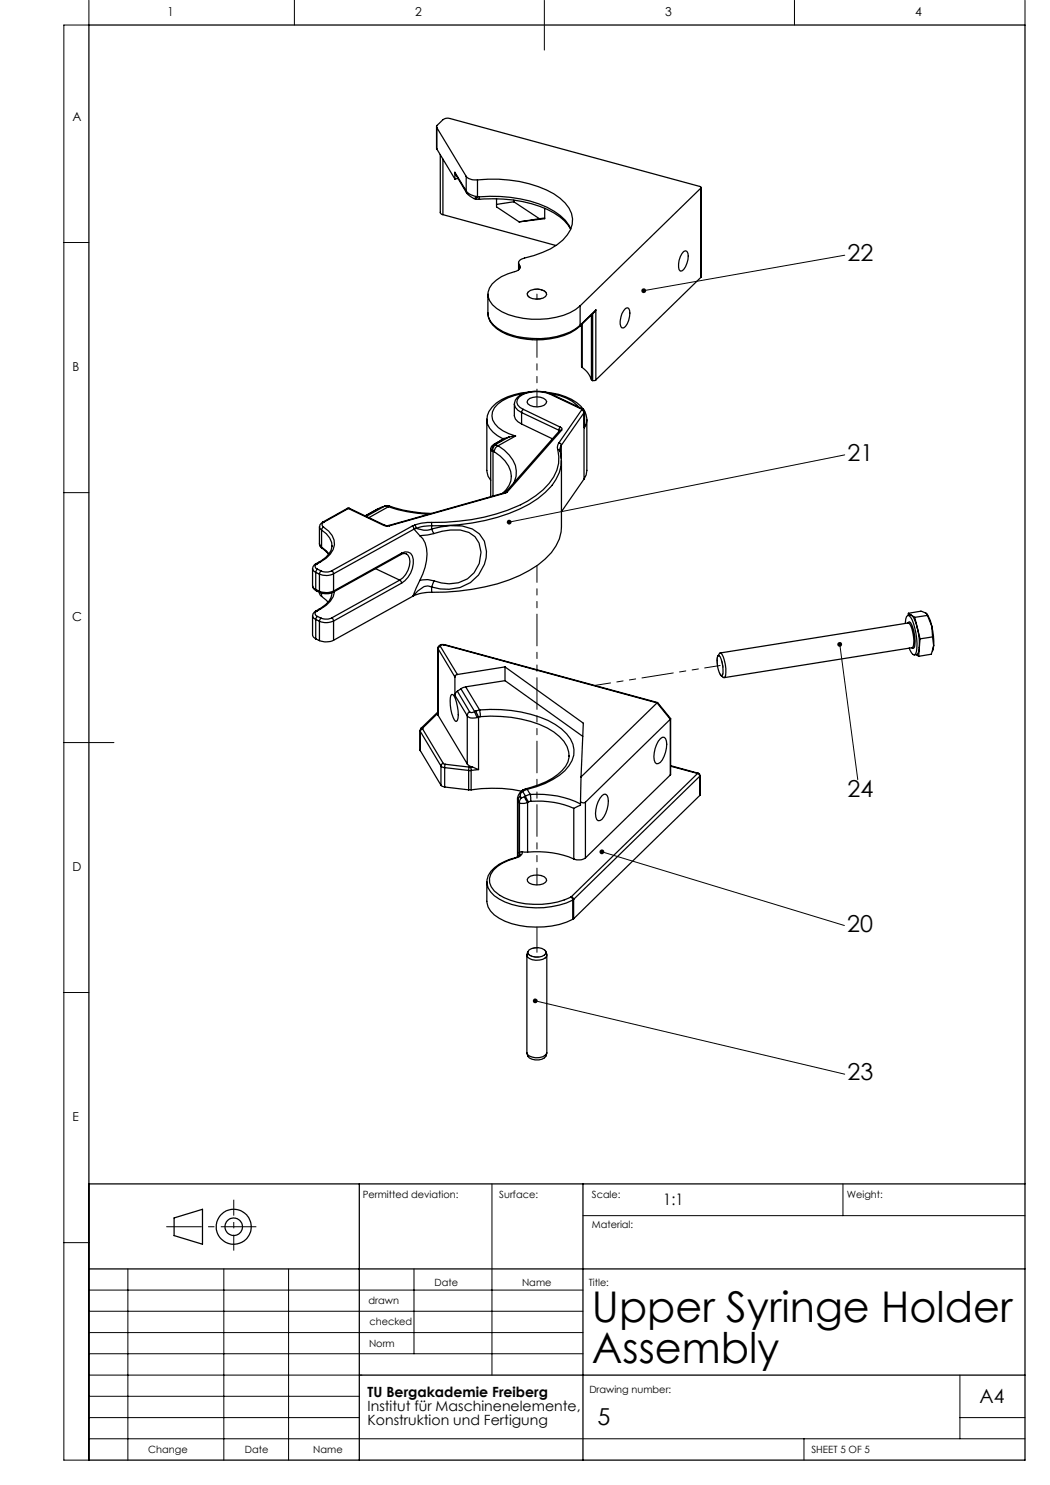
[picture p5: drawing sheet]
<svg xmlns="http://www.w3.org/2000/svg" width="210mm" height="297mm" viewBox="0 0 210 297" stroke-linecap="round" stroke-linejoin="round" font-family="sans-serif">
<g fill="none" stroke="#000" stroke-width=".25">
<path d="M17.8 5h187.2v287h-187.2zM87.3 25.3v4.5M87.3 25.5l.1-.4 1.2-1.2a1.65 1.65 0 0 1 1.4-.2l49.9 13.6 .3 .1v.2M87.3 25.5l5.9 9.8M87.3 25.5v4.3M87.3 29.8l3.7 6M88.1 30.9v11.6l.2 .3 .3 .1M88.6 31.8v11.1M91 34.5l2.3 4.1M91 34.5l2.2 3.7M91 34.5v1.3M91.6 35.7l-.6 .1"/>
<path d="M93.2 35.3a2.63 2.63 0 0 0 2.3 .7M93.2 38.2l1 .7 1.1 .4M93.2 38.2l.1 .4M93.2 35.3v2.9M93.3 38.6l.7 .6 .8 .5M94.8 39.7l.4 .1M95.3 39.3l-.5 .4M95.3 39.3h.2M95.5 39.3l-.2 .4-.2 .1 .8 .1M95.5 36a25.7 25.7 0 0 1 15.3 2.8 7.2 7.2 0 0 1 3.7 5 5.9 5.9 0 0 1-3.1 5.1 24 24 0 0 1-7.1 2.9l-.5 .5v.6M95.5 39.3l.4 .1M95.5 36v3.3"/>
<path d="M95.9 39.4l-.1 .5a26.9 26.9 0 0 1 15 2.7 8.1 8.1 0 0 1 3.3 3.1M95.9 39.4a25.8 25.8 0 0 1 14.9 2.9 7.6 7.6 0 0 1 3.4 3.5M99.3 39.8v1.6l4.5 3M140.2 37.6l-24.2 23.6M140.2 37.6v17.9M140.2 37.5v18M88.6 42.9l22.6 6.2M97.6 58.8v3.9a3.9 3.9 0 0 0 2 3 16.3 16.3 0 0 0 13.1 1.2l1.4-.5 1.9-1.4M102.8 40.4l-3.5 .5M102.8 40.4l5.1 3.3M102.8 40v.4M103.7 52.6v1.4"/>
<path d="M103.8 52.9l.1 .2M103.8 52.9v1M103.9 53.1a.94 .94 0 0 1-1 1.2 7.8 7.8 0 0 0-5 3.3 2.8 2.8 0 0 0 .6 3.4 11.8 11.8 0 0 0 7.8 2.8 15.4 15.4 0 0 0 8.8-1.9l.9-.7M103.9 53.1v.6M105.7 58.4a2.8 2.8 0 0 1 3.5 .1l.1 .4a1.94 1.94 0 0 1-2.1 .9 1.45 1.45 0 0 1-1.8-1.1zM107.9 43.7l-4.1 .7M108.9 41.7v2l-5.1 .7M108.9 43.6l-1 .1M136.7 50.3l.4-.1a1.32 1.32 0 0 1 .5 1.8 3.4 3.4 0 0 1-1.2 2.2h-.3a2.59 2.59 0 0 1 0-2.9zM140.2 55.5l-21 20.5M97.6 62.5a4.2 4.2 0 0 0 2.6 3.8 16 16 0 0 0 14.9-.3l.8-.7M104.8 78.7a9.4 9.4 0 0 0-5.9 2.9 2.82 2.82 0 0 0 .8 3.9l.9 .7 2.5 1"/>
<path d="M105.8 78.4a13.2 13.2 0 0 0-6.5 2.2 4.1 4.1 0 0 0-1.9 3.2M109 78.4a11.7 11.7 0 0 1 7.2 2.8l.5 .7M110.1 78.9a6.5 6.5 0 0 0-6.3 .5 1.27 1.27 0 0 0 .2 2.1l.7 .4M110.1 78.9l6.3 3M110.2 78.7a9.2 9.2 0 0 1 5.6 2.8M110.3 78.8a6.9 6.9 0 0 0-6.8 .7l-.4 .5-.2 .8M110.3 78.8l-.2 .1M110.3 78.8l6.3 3M116 65l-.1 .3M116 61.2v3.8M116.3 64.9v8.5l.1 .1M116.4 73.5a5 5 0 0 1 1.9 2.4"/>
<path d="M116.4 64.8v8.7M118.3 75.9l.2 .2M118.3 63v12.9M118.5 62.8v13.3M119.2 62l-3.3 3.3M119.2 76l-.7 .1M119.2 62v14M119.2 62l-3.2 3M125.1 61.7l.3-.1a1.34 1.34 0 0 1 .5 1.7 3.2 3.2 0 0 1-1.2 2.3h-.3a3.3 3.3 0 0 1 .7-3.9zM97.4 83.8v10.3l.2 1.1 .5 .9M97.4 84a4.1 4.1 0 0 0 2.1 3.1l1.1 .7M98.1 89.9l.4 .3"/>
<path d="M98.1 89.9v9.4M98.5 90.2h.1M98.6 90.2l.2 .1M98.6 90.2v9M98.8 90.3a6 6 0 0 1 3.5 5 4.5 4.5 0 0 1-1.8 3.4M98.9 88.8l-.2 .1a1.02 1.02 0 0 0-.6 1M98.9 89a1.05 1.05 0 0 0-.4 1.2M98.9 88.8h.1l-.2 .1 .1 .1M98.9 89h.2M99.1 89a1.03 1.03 0 0 0-.5 1.2M99.1 89l.5 .1M99.6 89.1a1.34 1.34 0 0 0-.8 1.2"/>
<path d="M99.6 89.1a6.3 6.3 0 0 1 3.6 6.1l-.4 1.4M100.3 88l-1.4 .8M100.4 87.9l-.2 .2 .1-.1M100.6 87.8l-.3 .4M100.8 87.7l-.5 .3M100.8 87.7l-.2 .1M100.9 98.6h.1M100.9 98.6l-23.1 6.5M101 98.6l-23.1 6.6M101.1 98.5l-.2 .1M101.1 98.5h.1M101.5 98.4l-.5 .2"/>
<path d="M101.5 98.4l-.4 .1M101.8 87.4l-1 .3M101.8 87.4l-2.9 1.6M103.1 87.2l-1.3 .2M103.1 87.2l-3.5 1.9M104.3 82.5a2.05 2.05 0 0 1-1.4-1.7v2.3a1.96 1.96 0 0 0 1.4 1.7M104.3 84.8l6.2 3M104.3 82.5l7.5 3.5M104.3 82.5v2.3M104.7 81.9l-.4 .6M104.7 81.9l7.4 3.5M105.6 80a2.86 2.86 0 0 1 3.5 0l.2 .3a1.63 1.63 0 0 1-1.8 1.1 1.96 1.96 0 0 1-2.1-1z"/>
<path d="M111.5 89.9a8 8 0 0 1-2.9 8.1 25.4 25.4 0 0 1-11.8 5.4 48 48 0 0 1-10.5 1.1M111.5 89.9l.4 .1 .1 .3M111.8 86l.1 .2M111.8 86v.4M111.8 88.5a1.56 1.56 0 0 0-.3 1.4M111.8 88.5a.48 .48 0 0 1 .5 .6M112 90.3a8 8 0 0 1-3 8.2 26.3 26.3 0 0 1-12 5.6 44.1 44.1 0 0 1-10.7 1.1M112.1 85.4a.37 .37 0 0 1 .2 .6M112.1 85.4l-.3 .6M112.3 89.1l-.3 .7v.5M112.3 89.1v2.6M112.3 92.1v13.3a8.4 8.4 0 0 1-3.3 6.4 25.8 25.8 0 0 1-12 5.6 46.6 46.6 0 0 1-10.7 1.1"/>
<path d="M112.3 86l-.4 .1-10.8 12.4M112.3 86l-10.8 12.4M116.3 82l.4 .2 .1 .3M116.3 82l-4.5 6.5M116.4 81.9l-.1 .1M116.4 81.9l.4 .2 .1 .3M116.6 81.8l.3 .5M116.6 81.8l-.2 .1M116.8 82.5l-4.5 6.6M116.8 82.5v13.3M116.8 95.8l-4.5 6.5M116.9 82.4l-.1 .1"/>
<path d="M116.9 85.5l.4-.8 .1-.7v10.1l-.2 .9-.4 .8M116.9 82.3l.3 .6 .2 1M116.9 85.3v.2M116.9 82.3v.1M116.9 82.3v3.2M62.5 117.2l.1 .4 .7 .6M62.5 113.7l.2 .5 .4 .3M62.5 117.2l.2 .4 .4 .3M62.5 113.7v3.5M63.1 117.9l.2 .3M63.1 114.5l.8 .3M63.1 117.9l.8 .3"/>
<path d="M63.1 114.5v3.4M63.2 112.7a1.16 1.16 0 0 0-.7 1M63.2 112.7l.2 .1M63.3 118.2l.7 .3M63.4 112.8a.54 .54 0 0 0-.4 .5 .54 .54 0 0 0 .5 .5M63.5 113.8l-.4 .7M63.5 113.8l.7 .4M63.9 112.4h.2M63.9 112.4l-.7 .3M63.9 118.5l.1 .5 .3 .3M63.9 118.2l.1 .3M63.9 105.4l.4 .6"/>
<path d="M63.9 108.8l.4 .6M63.9 105.4v3.4M63.9 114.8v3.4M63.9 108.8a.88 .88 0 0 0 .6 .9M63.9 105.3v.1M64.1 112.4l-.7 .4M64.2 114.2l-.3 .6M64.3 106a3.8 3.8 0 0 1 2.1 3.3 4.3 4.3 0 0 1-2.5 3.1M64.3 119.3l1.4 1.2M64.3 109.4l1 .8 .5 .6M64.3 109.4l.2 .3M64.3 106v3.4"/>
<path d="M64.3 118.6v.7M64.5 109.7l1.2 1.2M64.6 104.4l-.6 .5-.1 .4M64.6 104.4h.2M64.7 105.4a3.7 3.7 0 0 1 1.9 4.5l-.5 .9-.9 .9-1.1 .7M64.7 105.4l-.4 .6M64.8 104.4a.54 .54 0 0 0-.4 .5 .54 .54 0 0 0 .3 .5M66.4 114.2a2.56 2.56 0 0 1-2.2 0M66.4 114.2l.3 .6M66.4 118.7a4.2 4.2 0 0 1-2.5 3.1M66.6 118.5a3.1 3.1 0 0 1-2.6 0M66.7 114.8a3.3 3.3 0 0 1-2.8 0"/>
<path d="M66.7 118.2a3.5 3.5 0 0 1-2.8 0M66.7 118.2l-.1 .3M66.7 114.8v3.4M66.9 118.3a3.7 3.7 0 0 1-1.7 2.8l-1.1 .7M69.4 101.7h.3M69.4 101.7l-4.8 2.7M69.7 101.7l-4.9 2.7M69.7 101.7l7.1 3.4M69.9 101.7h-.5M69.9 101.7h-.2M69.9 101.7l7.1 3.4M75.1 113.7l4.8 2.3"/>
<path d="M75.7 101.7l-.1 .1M75.7 101.7l-2.7 1.5M76.8 105.1l.5 .1h.6M76.9 101.2l-1.2 .5M76.9 101.2l-3.7 2.1M77 105.1h.8M77 105.1h-.2M77 101.2h-.1M77.2 101.1l.4 .1M77.2 101.1l-.2 .1M77.2 101.1h.1M77.2 101.1l.6 .1"/>
<path d="M77.6 101.2l.1 .1M77.7 101.3a28.3 28.3 0 0 0 8.1 1.5M77.7 101.3l-3.9 2.2M77.8 101.2a27.8 27.8 0 0 0 8.5 1.5M77.8 105.1l.1 .1M77.8 101.2h-.2M79.9 116l.3 .3 .1 .3M79.9 116l-13.5 7.6M80.2 110.9l-13.6 7.6M80.3 110.6a1.48 1.48 0 0 1 1.6-.1 1.48 1.48 0 0 1 .8 1.4 5.1 5.1 0 0 1-2.4 4.7M80.3 110.6l-.1 .3M80.3 116.6l-13.6 7.6"/>
<path d="M80.3 110.6l-13.6 7.6M81.2 110.8l-.3-.1-.7 .2M81.3 110.8a2.08 2.08 0 0 1 .6 2.4 4.3 4.3 0 0 1-2 2.8M82.5 105.2l.3 .6M82.5 105.2l-16.1 9M82.6 119.2l-15.9 8.9M82.7 119.2h-.1M82.8 105.8l-16.1 9M82.8 105.8v.1M82.8 105.9l1.2 1.2M82.9 105l.3 .7M82.9 105l-.4 .2"/>
<path d="M83.2 105.7l.3 .1a3.6 3.6 0 0 0 2.8 0M83.2 105.7l-.4 .2M84 107.1a4.9 4.9 0 0 1 1.3 5l-.3 1.3-1 2.7M84 116.1l-1.4 3.1M84 116.1l1.5-.2 1.3 .3M86.3 104.5a8.8 8.8 0 0 0-3.4 .5M86.3 105.8l.5 .9M86.3 105.2a8.3 8.3 0 0 0-3.1 .5M86.3 104.5v.7M86.3 105.8a12.7 12.7 0 0 1 8.2 0 5.1 5.1 0 0 1 2.7 5.8 7.7 7.7 0 0 1-9.1 6.2l-1.8-.4M86.3 117.4a1.72 1.72 0 0 0-1.6 0l-1.2 .8-.8 1M86.3 118.5a7.9 7.9 0 0 0-3.6 .7"/>
<path d="M86.3 105.2v.6M86.3 117.4v1.1M86.8 106.7l-2.8 .4M86.8 106.7a10.4 10.4 0 0 1 7-.2 4.8 4.8 0 0 1 2 6.2 6.2 6.2 0 0 1-7.5 3.9l-1.5-.4M86.8 116.2l-.5 1.2M62.5 123.2v3.8l.2 .4 .4 .4M62.5 123.2l.2 .4 .4 .3M63.1 123.9v3.9M63.1 123.9l.8 .3M63.1 127.8l.8 .3M63.2 122.2l-.6 .5-.1 .5M63.2 122.2h.2"/>
<path d="M63.4 122.2a.56 .56 0 0 0-.4 .6 .56 .56 0 0 0 .5 .5M63.5 123.3l-.4 .6M63.5 123.3l.7 .3M63.9 121.8h.2M63.9 121.8l-.7 .4M63.9 124.2v3.9M64.1 121.8l-.7 .4M64.2 123.6l-.3 .6M66.4 123.6a2.76 2.76 0 0 1-2.2 0M66.4 123.6l.3 .6M66.7 124.2a3.5 3.5 0 0 1-2.8 0M66.7 128.1a3.7 3.7 0 0 1-2.8 0"/>
<path d="M66.7 124.2v3.9M87.6 129.6v13.5M87.6 129.6v.2M87.6 129.8v13.3M87.6 129.8l3.4 5.6M88.1 129.3l-.4 .2-.1 .3M88.1 129.3l3.4 5.6M88.8 129a.48 .48 0 0 0-.7 .3M88.8 129l42.6 11.6M88.9 128.9a1 1 0 0 0-1.3 .7M88.9 128.9l-.1 .1M88.9 128.9l42.6 11.6"/>
<path d="M90.3 138.9a1.65 1.65 0 0 1 1 1.6l.2 .8a4.2 4.2 0 0 1-.2 3 1.82 1.82 0 0 1-1-1.6l-.2-1.7a2.8 2.8 0 0 1 .2-2.1zM91 135.4v3.7M91 139.1l2.5 4.1M91.5 138.3l-.4 .3-.1 .5M91.5 134.9l-.3 .1-.2 .4M91.5 138.3l2.4 4M92.2 137.8l2.7 4.5M92.2 137.8l-.7 .5M93.1 137.4l-.9 .4M93.1 137.4l2.8 4.6M101 136.1l-7.9 1.3M101 136.1l15.6 11.2"/>
<path d="M101 133.4l15.7 11.2-.5 10.8M101 133.4l-9.5 1.5M101 133.4v2.7M143.6 131.2l.4-.6a1.57 1.57 0 0 1 .9 1.5l.2 .8a5 5 0 0 1-.1 2.5l-.2 .1-.6-.4M143.6 131.1h.2a5.5 5.5 0 0 1 .7 3.9l-.2 .1a4.6 4.6 0 0 1-.7-4zM144 130.6l37.6-6a1.22 1.22 0 0 1 .8 1.2l.2 .7a4.6 4.6 0 0 1-.1 3l-37.7 6M181 124.7a2.05 2.05 0 0 1 .6-1.6 2 2 0 0 1 1.1 1.7l.3 .9a9.2 9.2 0 0 1 .1 5.1l-.2 .2a1.68 1.68 0 0 1-1-1.4M181.6 124.6l.3-.2a5.9 5.9 0 0 1 1.1 4.5l-.1 .5-.2 .3-.3-.2M181.6 123.1h.7M181.7 122.7l2.5-.5a1.4 1.4 0 0 1 1.3 .9M181.7 122.7l.6 .4M181.7 122.7l-.1 .4"/>
<path d="M182.3 123.1a7.8 7.8 0 0 1 1.5 4.6 5.1 5.1 0 0 1-.3 3.1l-.7 .2M182.3 123.1l.7 .4M183 123.5l1 4.3M183.2 130.9l.5 .4M184 127.8l-.3 3.5M185.4 122.8l.5 1.1 .4 1.3M185.5 123.1l-2.5 .4M185.5 123.1l.8 2.1M186.3 125.2l.2 2.2M186.3 125.2a12.6 12.6 0 0 1 .4 3.9M186.5 127.4l-2.5 .4M186.5 127.4l.2 1.7"/>
<path d="M186.7 129.1l-.4 1.7-2.6 .5M186.7 129.1l-.2 1.1M84.1 146.3l-.1-.1 .1 3.9M84.1 146.3l4.1 6.9M84.1 146.3v3.8M84.1 150.1l4.1 7M84.2 145.7l-.2 .5M84.5 145.8l-.4 .2v.3M84.5 145.8l4.2 6.9M84.6 145.6l-.1 .2M84.6 145.6l-.4 .1M87.6 142.4l-3.4 3.3"/>
<path d="M87.6 142.7l-3 2.9M87.6 143.1l5.9 9.7M88.2 153.2l.7 .3M88.2 157.1l.7 .3M88.2 153.2v3.9M88.7 152.7l.3 .2M88.7 152.7l-.4 .2-.1 .3M88.9 153.5l4.8 .6M88.9 153.5v3.9M88.9 157.4l4.8 .6M89 152.9l-.1 .6M89 152.9l4.8 .5"/>
<path d="M93.5 143.2l.6 .4 1.4-.1M93.5 152.8l.3 .3 .6 .3M93.5 143.2v9.6M93.7 154.1h.5M93.7 158h.5M93.7 154.1v3.9M93.8 153.4l-.1 .7M93.8 153.4h.3M93.9 142.3l-.3 .4-.1 .5M94.1 153.4l.1 .7M94.2 158a29 29 0 0 1 10.2 .3M94.2 154.1v3.9"/>
<path d="M94.4 153.4l1.3 .5M94.4 153.4h-.3M94.9 142.3l-.5 .2-.5-.2M94.9 142.3l.6 1.2M95.2 142.2l.5 1.2M95.2 142.2l-.3 .1M95.7 153.9l-1.5 .2M95.7 143.4v10.5M95.7 143.4l-.2 .1M95.9 142a26.1 26.1 0 0 1 15.2 2.9 7.2 7.2 0 0 1 3.7 5 5.8 5.8 0 0 1-2.9 5.2 17.6 17.6 0 0 1-6.5 2.8M95.9 142l.2 1.3M95.9 142l-.7 .2"/>
<path d="M96.1 143.3a24.2 24.2 0 0 1 14.7 3.1 6.1 6.1 0 0 1 3 4.7 3.5 3.5 0 0 1-1.4 3 14.9 14.9 0 0 1-7.2 3.7l.2 .1M96.1 143.3l-.4 .1M104.1 159.2l-.5 .5v.4M104.1 159.2l.1 .4M104.2 159.6l-.3 .6v.3M104.4 158.2a2.17 2.17 0 0 0-.9 1.5M104.4 158.2l.1 .1M104.5 158.3l-.3 .3-.1 .6M104.5 158.3l.6 .9M104.6 158l.1 .1M104.6 158l-.2 .2M104.7 158.1l-.2 .2"/>
<path d="M104.9 159.3l.6 1.2M104.9 159.3l-.7 .3M105.1 159.2l.6 1.2M105.1 159.2l-.2 .1M105.3 157.7l-.7 .3M105.4 157.9l.6 1M105.4 157.9l-.7 .2M106 158.9l.2 1.4M106 158.9a18.8 18.8 0 0 1 10.1 1.9M106 158.9l-.9 .3M116.2 155.4l-.1 5M120.4 159.1l.4-.2h.3a2.05 2.05 0 0 1 .5 2.1 4.6 4.6 0 0 1-1.6 3.1h-.4a2.12 2.12 0 0 1-.4-2.1 5.2 5.2 0 0 1 1.2-2.9z"/>
<path d="M131.4 140.6l-15.2 14.8M131.4 140.6l2.7 3.3M131.5 140.5l-.1 .1M131.5 140.5l2.6 3.2v.2M132.1 147.7l.4-.2h.3a2.12 2.12 0 0 1 .5 2.1 5.6 5.6 0 0 1-1.2 2.9l-.8 .2a2.12 2.12 0 0 1-.5-2.1 5.2 5.2 0 0 1 1.3-2.9zM134.1 155l-17 16.6M134.1 143.9l-17 16.5M134.1 143.9v11.1M134.1 143.8v11.2M134.1 153.1l5.6 1.6M134.1 153.2l5.4 1.5M139.5 154.7l.3 .2 .1 .4"/>
<path d="M139.5 154.7l-25.2 24.6M139.7 154.7l.2 .1 .1 .3M139.7 154.7h-.2M139.9 155.3l-25.2 24.6M139.9 155.3v3.8M139.9 159.1l-25.2 24.7M140 155.1l-.1 4M140 155.1l-.1 .2M97.4 176.4v3.9a3.9 3.9 0 0 0 2.4 3.4 17.1 17.1 0 0 0 14.7 .2M97.4 176.6a4.1 4.1 0 0 0 2.4 3.2 17.1 17.1 0 0 0 14.7 .2M103 171.6a7.8 7.8 0 0 0-5.4 3.5l-.2 .9v.7M103 171.6h.1"/>
<path d="M103.1 171.6a7.8 7.8 0 0 0-5 3.3 3.4 3.4 0 0 0 1.9 4.2 16.3 16.3 0 0 0 14.2 .3M103.6 160.1l-.1-.4v11.7M103.6 160.1l.3 .4M103.6 160.1v11.2M103.9 160.5v10.6M104.5 170.4l-.6 .1 .1 .4a1.08 1.08 0 0 1-1 .7M104.5 170.4a1.45 1.45 0 0 1-1.4 1.2M104.5 170.4h1M105.5 170.4a18.8 18.8 0 0 1 9.3 1.4M105.5 160.5l-.7 .2-.9-.1M105.5 160.5v9.9M105.7 175.5a2.86 2.86 0 0 1 3.5 .2l.1 .4a2 2 0 0 1-2.1 .9 1.45 1.45 0 0 1-1.8-1.1z"/>
<path d="M105.7 160.4l-.2 .1M106.2 160.3a17.8 17.8 0 0 1 8.6 1.4M106.2 160.3l-.5 .1M114.2 179.4l.2 .2 .1 .4M114.3 179.3l-.1 .1M114.3 179.3l.4 .3v.3M114.7 179.9l-.2 .1M114.7 179.9v3.9M114.8 161.7v10.1M116.1 160.4a.79 .79 0 0 0 1 0M116.1 160.4v.6l-1.3 .7M117.1 171.6a2.49 2.49 0 0 1-2.3 .2"/>
<path d="M117.1 160.4v11.2M105.4 191v19.5a1.65 1.65 0 0 0 1.7 1.1 2.06 2.06 0 0 0 2.3-1.1v-19.5M105.6 190.3l-.2 .7a1.62 1.62 0 0 0 1.7 1 2.19 2.19 0 0 0 2.2-.8l-.1-.9M105.8 190a2.6 2.6 0 0 1 3.3 .3 1.16 1.16 0 0 1-1.3 1.1 2.27 2.27 0 0 1-2.2-.7v-.4zM114.5 180v3.9M114.7 183.8l-.2 .1M105.4 210.7a1.41 1.41 0 0 0 1.6 1.3 2.08 2.08 0 0 0 2.2-.8l.2-.5M17.8 236.8h187.2M71.9 236.8v55.2M116.6 236.8v55.2M17.8 253.8h187.2M34.8 243.6l5.7-1.7v6.9l-5.7-1.7z"/>
<path d="M71.9 275h133.1"/>
<circle cx="46.7" cy="245.4" r="1.74"/>
<circle cx="46.7" cy="245.4" r="3.5"/>
</g>
<path d="M143.4 132.1l.1-.6 .3-.4a4.7 4.7 0 0 1 .6 4 1.67 1.67 0 0 1-.8-1.6l-.2-1.4M106.5 191.3a2.42 2.42 0 0 0 2.7-.7 1.41 1.41 0 0 0-1.6-1.1 1.88 1.88 0 0 0-2 .9v.3l.9 .6" fill="none" stroke="#000" stroke-width=".2" stroke-dasharray="6.3 1.3 1.3 1.3 1.3 1.3" stroke-dashoffset="5.1"/>
<path d="M108.3 57.9l.6 .3 .4 .3v.4a2.25 2.25 0 0 1-2.8 .8l-.6-.2-.4-.4-.1-.4a2.25 2.25 0 0 1 2.9-.8" fill="none" stroke="#000" stroke-width=".2" stroke-dasharray="6.3 1.3 1.3 1.3 1.3 1.3" stroke-dashoffset="4.8"/>
<path d="M144 133.1l-25 4" fill="none" stroke="#000" stroke-width=".2" stroke-dasharray="6.3 1.3 1.3 1.3 1.3 1.3" stroke-dashoffset="3.2"/>
<path d="M107.4 58.8v1M107.4 185.4v5.1" fill="none" stroke="#000" stroke-width=".2" stroke-dasharray="6.3 1.3 1.3 1.3 1.3 1.3"/>
<path d="M107.4 67.9v13.5" fill="none" stroke="#000" stroke-width=".2" stroke-dasharray="6.3 1.3 1.3 1.3 1.3 1.3" stroke-dashoffset="2.8"/>
<path d="M107.4 113.1v63.9" fill="none" stroke="#000" stroke-width=".2" stroke-dasharray="6.3 1.3 1.3 1.3 1.3 1.3" stroke-dashoffset="3"/>
<path d="M33.3 245.3h18" fill="none" stroke="#000" stroke-width=".2" stroke-dasharray="15.2 1.3 1.3 1.3" stroke-dashoffset="8.1" stroke-linecap="butt"/>
<path d="M46.8 239.9v10.2" fill="none" stroke="#000" stroke-width=".2" stroke-dasharray="15.2 1.3 1.3 1.3" stroke-dashoffset="12.1" stroke-linecap="butt"/>
<g fill="none" stroke="#000" stroke-width=".2">
<path d="M17.8 0v5h-5v287h5v-55.2M58.9 0v5M108.9 0v10M158.9 0v5M205 0v5M12.8 48.5h5M168.9 51l-40.2 7.1M12.8 98.5h5M168.9 91l-67.1 13.4M168 128.9l3.6 27M12.8 148.5h10M120.4 170.4l48.5 14.7"/>
<path d="M12.8 198.5h5M107 200.2l61.9 14.6M98.4 236.8v38.2M168.6 236.8v6.3M12.8 248.5h5M17.8 258h98.8M25.6 253.8v38.2M44.8 253.8v38.2M57.7 253.8v38.2M82.8 253.8v17M116.6 243.1h88.4M17.8 270.8h98.8"/>
<path d="M17.8 266.5h98.8M17.8 262.3h98.8M17.8 279.3h54.1M17.8 275h54.6M192 275v12.8M17.8 287.8h187.2M17.8 283.5h54.1M160.8 287.8v4.2M192 283.5h13"/>
</g>
<path d="M128.4 57.9l-.1 .3 .4-.1-.4 .1a.49 .49 0 0 0 .6 .4 .49 .49 0 0 0 .2-.7 .49 .49 0 0 0-.7 0zM101.5 104.1l-.1 .4 .4-.1-.4 .1a.48 .48 0 0 0 .6 .4 .48 .48 0 0 0 .2-.7 .48 .48 0 0 0-.7-.1zM167.7 128.5a.48 .48 0 0 0-.1 .8 .48 .48 0 0 0 .8-.3 .48 .48 0 0 0-.5-.6l.1 .5-.1-.5zM120.1 170l-.2 .2 .5 .2-.5-.2a.48 .48 0 0 0 .5 .7 .48 .48 0 0 0 .4-.7 .48 .48 0 0 0-.7-.2zM106.7 199.8l-.1 .3 .4 .1-.4-.1a.49 .49 0 0 0 .5 .5 .49 .49 0 0 0 .4-.6 .49 .49 0 0 0-.8-.2z" fill="#000"/>
<g font-size="8.5">
<text x="118.4" y="264.4">Upper Syringe Holder</text>
<text x="118.4" y="272.5">Assembly</text>
</g>
<g font-size="4.7">
<text x="169.5" y="52.2">22</text>
<text x="169.5" y="92.2">21</text>
<text x="169.5" y="159.4">24</text>
<text x="169.5" y="186.3">20</text>
<text x="169.5" y="216.1">23</text>
<text x="119.5" y="285">5</text>
</g>
<text font-size="3.9" x="195.9" y="280.6">A4</text>
<text font-size="3.2" x="132.7" y="241.1">1:1</text>
<g font-size="2.8">
<text x="73.5" y="279.4">TU Bergakademie Freiberg</text>
<text x="73.5" y="282.2">Institut für Maschinenelemente,</text>
<text x="73.5" y="285">Konstruktion und Fertigung</text>
</g>
<g font-size="2.5">
<text x="33.5" y="3.2">1</text>
<text x="83.1" y="3.2">2</text>
<text x="133.1" y="3.2">3</text>
<text x="183.1" y="3.2">4</text>
<text x="14.5" y="24.2">A</text>
<text x="14.5" y="74.2">B</text>
<text x="14.5" y="124.2">C</text>
<text x="14.5" y="174.2">D</text>
<text x="14.5" y="224.2">E</text>
</g>
<g font-size="2">
<text x="72.5" y="239.6">Permitted deviation:</text>
<text x="99.9" y="239.6">Surface:</text>
<text x="118.4" y="239.6">Scale:</text>
<text x="169.3" y="239.6">Weight:</text>
<text x="118.4" y="245.6">Material:</text>
<text x="86.9" y="257.2">Date</text>
<text x="104.4" y="257.2">Name</text>
<text x="117.8" y="257.2">Title:</text>
<text x="73.7" y="260.7">drawn</text>
<text x="73.8" y="269.4">Norm</text>
<text x="73.9" y="265">checked</text>
<text x="117.9" y="278.6">Drawing number:</text>
<text x="29.7" y="290.5">Change</text>
<text x="49" y="290.5">Date</text>
<text x="62.7" y="290.5">Name</text>
<text x="162.3" y="290.6">SHEET 5 OF 5</text>
</g>
</svg>
